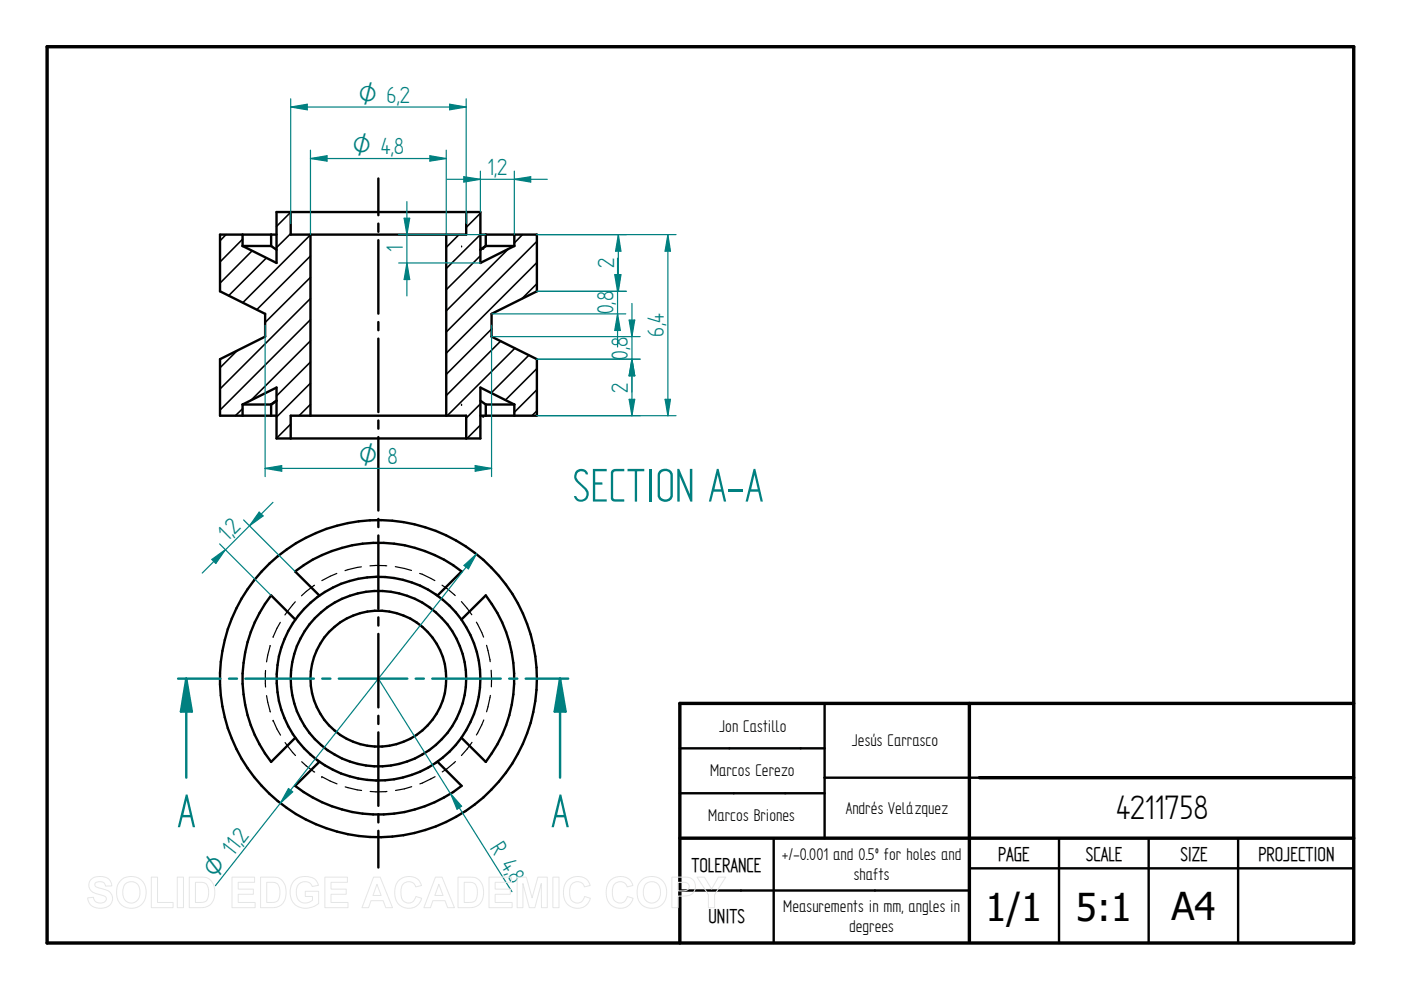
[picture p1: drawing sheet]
<svg xmlns="http://www.w3.org/2000/svg" width="297mm" height="210mm" viewBox="0 0 297 210" stroke-linecap="round" stroke-linejoin="round" font-family="sans-serif">
<path d="M10 9.9h277v190h-277zM205.5 149.1v50.5M287 149.1h-142.9v50.8M144.1 177.7h142.9M207.6 164.9h79.4" fill="none" stroke="#000" stroke-width=".72"/>
<g fill="none" stroke="#000" stroke-width=".51">
<path d="M62.6 131.4l-5.1-5.2a28.7 28.7 0 0 0 0 35.3l5.1-5.1M92.7 126.3l5.2-5.1a28.7 28.7 0 0 0-35.3 0l5.1 5.1M97.8 131.4l5.2-5.2a28.8 28.8 0 0 1 0 35.3l-5.2-5.1M97.8 131.4a21.5 21.5 0 0 1 0 25M97.8 131.4a21.6 21.6 0 0 0-32-3.6 21.6 21.6 0 0 0 0 32.2 21.6 21.6 0 0 0 32-3.6M144.1 158.7h30.7M174.8 149.1v28.6M92.7 161.5l5.2 5.1a28.7 28.7 0 0 1-35.3 0l5.1-5.1M144.1 168.2h30.7M164 177.7v22.2M207.6 164.9h-32.8M224.5 177.7v22.2"/>
<path d="M243.5 177.7v22.2M262.5 177.7v22.2M144.1 188.8h61.4M205.5 184.1h81.5"/>
<circle cx="80.2" cy="143.9" r="14.4"/>
<circle cx="80.2" cy="143.9" r="33.6"/>
<circle cx="80.2" cy="143.9" r="18.6"/>
</g>
<g fill="none" stroke="#000" stroke-width=".25">
<path d="M78.4 120h3.6M57.3 136.9l-.8 3.4M59.4 132l-1.5 3.1M62.6 127.6l-2.2 2.8M66.7 124.1l-2.8 2.2M71.4 121.6l-3.2 1.5M76.6 120.2l-3.5 .8M83.8 120.1l3.4 .8M89 121.6l3.2 1.5M93.7 124.1l2.8 2.2M97.8 127.6l2.2 2.7M101 131.9l1.5 3.2"/>
<path d="M103.2 136.8l.7 3.5M56.3 142.2v3.5M56.5 147.5l.8 3.5M57.9 152.7l1.6 3.2M57.9 152.7h.1M60.4 157.4l2.3 2.8M100.1 157.4l-2.3 2.8M102.6 152.7l-1.6 3.1M104 147.4l-.8 3.5M104.1 142.1l.1 3.5M64 161.5l2.7 2.2M68.2 164.7l3.3 1.5"/>
<path d="M68.2 164.7h.1M73.2 166.8l3.5 .8M78.5 167.8h3.5M87.3 166.8l-3.4 .8M92.2 164.7l-3.2 1.5M96.6 161.5l-2.8 2.2"/>
</g>
<path d="M46.7 143.9h-7.2v21M48.6 143.9h1.6M52 143.9h14.5M68.3 143.9h1.8M71.8 143.9h14.6M88.1 143.9h1.8M91.6 143.9h14.6M107.9 143.9h1.8M111.5 143.9h7.2" fill="none" stroke="#008080" stroke-width=".51"/>
<path d="M39.5 143.9l1.2 7h-2.3z" fill="#008080"/>
<path d="M39.5 143.9l1.2 7h-2.3zM118.7 143.9v21" fill="none" stroke="#008080" stroke-width=".51"/>
<path d="M118.7 143.9l1.2 7h-2.3z" fill="#008080"/>
<path d="M37.8 143.9h1.7M118.7 143.9l1.2 7h-2.3zM118.7 143.9h1.8" fill="none" stroke="#008080" stroke-width=".51"/>
<g fill="none" stroke="#000" stroke-width=".34">
<path d="M47.9 49.7l-1.3 1.4M51.4 50.7l-4.8 4.8M53.5 53.2l-6.9 6.8M56.5 54.7l-8 8M61.6 49.5l-3 3M61.6 45l-3 3M65.8 58.8l-9.6 9.6M65.8 54.3l-11.4 11.4M65.8 49.8l-14.3 14.4M97.3 49.7l-2.7 2.8M101.9 45.2l-3.1 3M101.9 49.7l-7.3 7.2"/>
<path d="M101.9 54.2l-7.3 7.2M107.7 52.8l-13.1 13.1M110.8 49.7l-1.8 1.8M113.8 51.2l-19.2 19.2M113.8 55.7l-19.2 19.2M50.3 74.3l-3.7 3.7M65.8 63.3l-19.2 19.2M65.8 67.8l-19.2 19.2M65.8 72.3l-12.6 12.6M65.8 76.8l-7.2 7.1M104.2 69.8l-9.6 9.6M106.2 72.3l-11.6 11.6"/>
<path d="M109.2 73.8l-14.4 14.3M112.1 75.3l-8 8M113.8 60.2l-3.1 3.1M113.8 78.1l-6.7 6.7M51.4 86.7l-1.5 1.4M61.6 89.9l-3 3M65.8 85.7l-2.4 2.4M65.8 81.2l-7.2 7.2M101.9 85.6l-3.1 3M101.9 90.1l-2.9 2.9M113.8 87.1l-1 1M113.8 82.6l-4.8 4.8"/>
</g>
<g fill="none" stroke="#000" stroke-width=".51">
<path d="M51.4 52.2l7.2 3.6v-10.8h43.3v10.8l7.1-3.6M51.4 49.7v2.5M57.5 49.7v2.5h-6.1M58.6 49.7h-12v12.1l9.6 4.7v4.9l-9.6 4.8v11.9h12M61.6 45v4.7h37.2v-4.7M65.8 49.7v38.4M94.6 49.7v38.4M101.9 49.7h11.9v12.1l-9.6 4.7v4.9l9.6 4.8v11.9h-10.8v-2.3h6M103 49.7v2.5M103 52.2l-1.1 .8M103 52.2h6M109 49.7v2.5"/>
<path d="M51.4 85.8v2.3M51.4 85.8h6.1M57.5 85.8v2.3M58.6 85l-1.1 .8M98.8 93v-4.9h-37.2v4.9M109 85.8l-7.1-3.6v10.8h-43.3v-10.8l-7.2 3.6M109 85.8v2.3"/>
</g>
<path d="M97.9 52.2h.1M101.9 53h.1M58.6 85h.1M97.8 85.7h.1" fill="none" stroke="#000" stroke-width=".25"/>
<path d="M98.4 119.9l2.6-2.4-1.7 3.1zM101 117.5l-55.3 70.3" fill="none" stroke="#008080" stroke-width=".25"/>
<path d="M98.4 119.9l2.6-2.4-1.7 3.1z" fill="#008080"/>
<path d="M61.2 167.2l.9 .7-2.7 2.4z" fill="none" stroke="#008080" stroke-width=".25"/>
<path d="M61.2 167.2l.9 .7-2.7 2.4z" fill="#008080"/>
<path d="M80.2 143.9l28.3 45.2M95.5 168.3l2.4 2.6-1 .7z" fill="none" stroke="#008080" stroke-width=".25"/>
<path d="M95.5 168.3l2.4 2.6-1 .7z" fill="#008080"/>
<path d="M44.9 118.6l2.9-2.1-2 3zM46.6 115.3l10.9 10.9M51.6 110.2l11 11" fill="none" stroke="#008080" stroke-width=".25"/>
<path d="M44.9 118.6l2.9-2.1-2 3z" fill="#008080"/>
<path d="M54.9 108.6l.9 .8-2.9 2.1z" fill="none" stroke="#008080" stroke-width=".25"/>
<path d="M54.9 108.6l.9 .8-2.9 2.1z" fill="#008080"/>
<path d="M98.3 37.5l3.6 .5-3.6 .6zM101.9 36.3v8.7M109 36.3v13.4M57.9 106.5l-15 15" fill="none" stroke="#008080" stroke-width=".25"/>
<path d="M98.3 37.5l3.6 .5-3.6 .6z" fill="#008080"/>
<path d="M109 38l3.5-.5v1.1z" fill="none" stroke="#008080" stroke-width=".25"/>
<path d="M109 38l3.5-.5v1.1z" fill="#008080"/>
<path d="M94.8 38h21.2M84.5 49.7h18.5M84.5 55.8h17.4M86.3 55.8l.6 3.5h-1.2z" fill="none" stroke="#008080" stroke-width=".25"/>
<path d="M86.3 55.8l.6 3.5h-1.2z" fill="#008080"/>
<path d="M85.7 46.3h1.2l-.6 3.4z" fill="none" stroke="#008080" stroke-width=".25"/>
<path d="M85.7 46.3h1.2l-.6 3.4z" fill="#008080"/>
<path d="M86.3 42.8v19.9M113.8 49.7h19M131.1 49.7l.6 3.6h-1.2zM113.8 61.8h19" fill="none" stroke="#008080" stroke-width=".25"/>
<path d="M131.1 49.7l.6 3.6h-1.2z" fill="#008080"/>
<path d="M130.5 58.3h1.2l-.6 3.5z" fill="none" stroke="#008080" stroke-width=".25"/>
<path d="M130.5 58.3h1.2l-.6 3.5z" fill="#008080"/>
<path d="M130.3 58.3h1.2l-.6 3.5zM131.1 49.7v12.1M104.2 66.5h28.5M113.8 61.8h18.9" fill="none" stroke="#008080" stroke-width=".25"/>
<path d="M130.3 58.3h1.2l-.6 3.5z" fill="#008080"/>
<path d="M130.9 66.5l.6 3.6h-1.2z" fill="none" stroke="#008080" stroke-width=".25"/>
<path d="M130.9 66.5l.6 3.6h-1.2z" fill="#008080"/>
<path d="M130.9 54.7v18.9M104.2 71.4h31.5M113.8 76.2h21.9M133.4 67.9h1.2l-.6 3.5z" fill="none" stroke="#008080" stroke-width=".25"/>
<path d="M133.4 67.9h1.2l-.6 3.5z" fill="#008080"/>
<path d="M134 76.2l.6 3.5h-1.2z" fill="none" stroke="#008080" stroke-width=".25"/>
<path d="M134 76.2l.6 3.5h-1.2z" fill="#008080"/>
<path d="M113.8 76.2h21.9M134 64.3v18.8M134 76.2l.6 3.5h-1.2zM113.8 88.1h21.9" fill="none" stroke="#008080" stroke-width=".25"/>
<path d="M134 76.2l.6 3.5h-1.2z" fill="#008080"/>
<path d="M133.4 84.7h1.2l-.6 3.4z" fill="none" stroke="#008080" stroke-width=".25"/>
<path d="M133.4 84.7h1.2l-.6 3.4z" fill="#008080"/>
<path d="M113.8 49.7h29.5M134 76.2v11.9M113.8 88.1h29.5M141 84.7h1.2l-.6 3.4z" fill="none" stroke="#008080" stroke-width=".25"/>
<path d="M141 84.7h1.2l-.6 3.4z" fill="#008080"/>
<path d="M141.6 49.7l.6 3.6h-1.2z" fill="none" stroke="#008080" stroke-width=".25"/>
<path d="M141.6 49.7l.6 3.6h-1.2z" fill="#008080"/>
<path d="M65.8 33.6l3.5-.6v1.2zM65.8 31.8v17.9M94.6 31.8v17.9M141.6 49.7v38.4" fill="none" stroke="#008080" stroke-width=".25"/>
<g fill="none" stroke="#000" stroke-width=".51">
<path d="M80.2 37.8v7.8M80.2 47.4v1.7M80.2 50.9v15.6M80.2 68.3v1.7M80.2 71.8v15.6M80.2 89.2v1.7M80.2 92.7v15.5M80.2 110v1.8M80.2 113.5v15.6M80.2 130.9v1.7M80.2 134.4v15.6M80.2 151.8v1.7"/>
<path d="M80.2 155.3v15.6M80.2 172.6v1.8M80.2 176.1v7.8"/>
</g>
<path d="M65.8 33.6l3.5-.6v1.2z" fill="#008080"/>
<path d="M91.1 33l3.5 .6-3.5 .6z" fill="none" stroke="#008080" stroke-width=".25"/>
<path d="M91.1 33l3.5 .6-3.5 .6z" fill="#008080"/>
<path d="M61.6 21v26.4M61.6 22.7l3.5-.6v1.2zM65.8 33.6h28.8M98.8 21v26.4" fill="none" stroke="#008080" stroke-width=".25"/>
<path d="M61.6 22.7l3.5-.6v1.2z" fill="#008080"/>
<path d="M95.3 22.1l3.5 .6-3.5 .6z" fill="none" stroke="#008080" stroke-width=".25"/>
<path d="M95.3 22.1l3.5 .6-3.5 .6z" fill="#008080"/>
<path d="M61.6 22.7h37.2M56.2 69v32M104.2 69v32M56.2 99.3l3.5-.6v1.2z" fill="none" stroke="#008080" stroke-width=".25"/>
<path d="M57.5 52.2l1.1 .8M102.2 52.7l-.3 .3M103 52.2l-.4 .2M57.9 85.5l-.4 .3M58.1 85.3l-.1 .1M58.6 85l-.4 .3M101.9 88.1h.3M101.9 85l1.1 .8M102.6 88.1h.4" fill="none" stroke="#000" stroke-width=".51"/>
<g fill="#000">
<circle cx="102.4" cy="52.5" r=".25"/>
<circle cx="102.4" cy="88.1" r=".25"/>
</g>
<path d="M56.2 99.3l3.5-.6v1.2z" fill="#008080"/>
<path d="M100.8 98.7l3.4 .6-3.4 .6z" fill="none" stroke="#008080" stroke-width=".25"/>
<path d="M100.8 98.7l3.4 .6-3.4 .6z" fill="#008080"/>
<path d="M56.2 99.3h48" fill="none" stroke="#008080" stroke-width=".25"/>
<g fill="none" stroke="#e6e6e6" stroke-width=".21">
<path d="M19.3 186.5a3.1 3.1 0 0 1 4 .2l.4 1.1-1.3 .1a1.28 1.28 0 0 0-1-1 1.28 1.28 0 0 0-1.3 .5v.4a5.6 5.6 0 0 0 2.5 .9 1.98 1.98 0 0 1 1.2 2.4 1.98 1.98 0 0 1-2.2 1.5 2.48 2.48 0 0 1-3-2.2l1.2-.2a1.44 1.44 0 0 0 1.3 1.3 1.44 1.44 0 0 0 1.5-.9 1.18 1.18 0 0 0-1.4-.9 2.36 2.36 0 0 1-2.4-2l.1-.7zM25.8 186.5a3.3 3.3 0 0 1 3.9-.1 3.3 3.3 0 0 1 1.2 3.8 3.2 3.2 0 0 1-3.8 2.3 3.2 3.2 0 0 1-2.4-3.8 3 3 0 0 1 1.1-2.2zM26.5 187.5a1.87 1.87 0 0 1 2.2-.4 1.87 1.87 0 0 1 1 2.1 1.87 1.87 0 0 1-1.8 2.3 1.87 1.87 0 0 1-1.9-2.3l.1-.8zM32.1 186h1.3v5.3h3.3v1.1h-4.6zM37.6 186h1.3v6.4h-1.3zM40.1 186h2.4a2.79 2.79 0 0 1 3 3.3 2.79 2.79 0 0 1-2.9 3.1h-2.5zM41.4 187.1a2.64 2.64 0 0 1 2.5 .5 3.3 3.3 0 0 1-.3 3.5l-.8 .2h-1.4zM49.2 186h4.8v1.1h-3.5v1.4h3.2v1.1h-3.2v1.7h3.6v1.1h-4.9zM55.2 186h2.4a2.79 2.79 0 0 1 3.1 3.3 2.79 2.79 0 0 1-3 3.1h-2.5zM56.6 187.1a2.64 2.64 0 0 1 2.4 .5 3.3 3.3 0 0 1-.3 3.5l-.8 .2h-1.3zM62.3 186.8a3.6 3.6 0 0 1 4.6-.2l.6 1.1-1.3 .3a1.8 1.8 0 0 0-2.2-1 1.8 1.8 0 0 0-1.2 2.1 2.01 2.01 0 0 0 1.1 2.2 2.01 2.01 0 0 0 2.3-.4v-.8h-1.5v-1.1h2.9v2.6a3.8 3.8 0 0 1-5.5-.3 4 4 0 0 1 .2-4.5zM68.9 186h4.8v1.1h-3.5v1.4h3.2v1.1h-3.2v1.7h3.6v1.1h-4.9z"/>
<path d="M79.2 186h1.4l2.6 6.4h-1.4l-.6-1.4h-2.5l-.6 1.4h-1.4zM79.9 187.5l.9 2.4h-1.7zM84.5 186.7a2.87 2.87 0 0 1 4.9 1l-1.3 .3a1.6 1.6 0 0 0-1.8-1 1.6 1.6 0 0 0-1.3 1.7 2.19 2.19 0 0 0 1.3 2.7 1.55 1.55 0 0 0 1.9-1.3l1.2 .4a2.93 2.93 0 0 1-3.4 2 2.93 2.93 0 0 1-2.3-3.3v-.6a3.2 3.2 0 0 1 .8-1.9zM92.3 186h1.4l2.6 6.4h-1.4l-.5-1.4h-2.6l-.5 1.4h-1.4zM93 187.5l.9 2.4h-1.7zM97.1 186h2.4a2.79 2.79 0 0 1 3 3.3 2.79 2.79 0 0 1-2.9 3.1h-2.5zM98.4 187.1a2.64 2.64 0 0 1 2.4 .5 3.3 3.3 0 0 1-.2 3.5l-.9 .2h-1.3zM103.7 186h4.8v1.1h-3.5v1.4h3.2v1.1h-3.2v1.7h3.6v1.1h-4.9zM109.6 186h2l1.2 4.4 1.2-4.4h2v6.4h-1.2v-5.1l-1.4 5.1h-1.2l-1.3-5.1v5.1h-1.3zM117.2 186h1.3v6.4h-1.3zM120.3 186.7a2.87 2.87 0 0 1 4.8 1l-1.2 .3a1.6 1.6 0 0 0-1.9-1 1.6 1.6 0 0 0-1.2 1.7 2.19 2.19 0 0 0 1.3 2.7 1.55 1.55 0 0 0 1.8-1.3l1.3 .4a2.93 2.93 0 0 1-3.5 2 2.93 2.93 0 0 1-2.2-3.3v-.6a3.2 3.2 0 0 1 .8-1.9zM129.3 186.7a2.87 2.87 0 0 1 4.9 1l-1.2 .3a1.6 1.6 0 0 0-1.9-1 1.6 1.6 0 0 0-1.3 1.7 2.19 2.19 0 0 0 1.3 2.7 1.55 1.55 0 0 0 1.9-1.3l1.2 .4a2.93 2.93 0 0 1-3.4 2 2.93 2.93 0 0 1-2.3-3.3l.1-.6a3.2 3.2 0 0 1 .7-1.9z"/>
<path d="M136.2 186.5a3.3 3.3 0 0 1 3.9-.1 3.3 3.3 0 0 1 1.1 3.8 3.2 3.2 0 0 1-3.7 2.3 3.2 3.2 0 0 1-2.4-3.8 3 3 0 0 1 1.1-2.2zM136.9 187.5a1.87 1.87 0 0 1 2.2-.4 1.87 1.87 0 0 1 .9 2.1 1.87 1.87 0 0 1-1.8 2.3 1.87 1.87 0 0 1-1.8-2.3l.1-.8zM142.4 186h2.1a2.5 2.5 0 0 1 2.7 1 2.08 2.08 0 0 1-.1 2.2 2.08 2.08 0 0 1-2.1 .8h-1.2v2.4h-1.4zM143.8 187.1h.6a1.28 1.28 0 0 1 1.7 .9 1.22 1.22 0 0 1-1.6 .9h-.7zM147.8 186h1.5l1.6 2.5 1.4-2.5h1.6l-2.4 3.7v2.7h-1.3v-2.7z"/>
</g>
<g font-size="11.3" fill="#008080">
<text x="121.4" y="106.3">SECTION A-A</text>
<text x="37.6" y="175.4">A</text>
<text x="116.8" y="175.4">A</text>
</g>
<g font-size="8.1">
<text x="236.6" y="173.7">4211758</text>
<text x="208.9" y="195.3">1/1</text>
<text x="228.1" y="195.3">5:1</text>
<text x="248.4" y="195.1">A4</text>
</g>
<g font-size="5.6" fill="#008080">
<text x="103.3" y="37.2">1,2</text>
<text x="85.4" y="53.5" transform="rotate(-90 85.4 53.5)">1</text>
<text x="130.2" y="56.8" transform="rotate(-90 130.2 56.8)">2</text>
<text x="130" y="66.6" transform="rotate(-90 130 66.6)">0,8</text>
<text x="140.7" y="71.4" transform="rotate(-90 140.7 71.4)">6,4</text>
<text x="133.1" y="76.2" transform="rotate(-90 133.1 76.2)">0,8</text>
<text x="133.1" y="83.2" transform="rotate(-90 133.1 83.2)">2</text>
<text x="82.1" y="98.4">8</text>
<text x="49.7" y="113.4" transform="rotate(-45 49.7 113.4)">2</text>
<text x="48.3" y="114.9" transform="rotate(-45 48.3 114.9)">1,</text>
<text x="51.6" y="178.9" transform="rotate(-52 51.6 178.9)">2</text>
<text x="103.8" y="179.8" transform="rotate(58 103.8 179.8)">R 4,</text>
<text x="107.5" y="185.7" transform="rotate(58 107.5 185.7)">8</text>
</g>
<g font-size="5.4" fill="#008080">
<text x="76" y="21.8">O 6,2</text>
<text x="74.8" y="32.7">O 4,8</text>
<text x="76.1" y="98.4">O</text>
<text x="45.7" y="186.3" transform="rotate(-52 45.7 186.3)">O 11,</text>
</g>
<g font-size="4.8">
<text x="146.6" y="184.8">TOLERANCE</text>
<text x="211.6" y="182.5">PAGE</text>
<text x="230.2" y="182.5">SCALE</text>
<text x="250.3" y="182.5">SIZE</text>
<text x="266.8" y="182.5">PROJECTION</text>
<text x="150.2" y="195.8">UNITS</text>
</g>
<g font-size="4.1">
<text x="152.5" y="155.1">Jon Castillo</text>
<text x="180.6" y="158.2">Jesús Carrasco</text>
<text x="150.5" y="164.5">Marcos Cerezo</text>
<text x="179.3" y="172.6">Andrés Velázquez</text>
<text x="150.2" y="174.1">Marcos Briones</text>
<text x="165.8" y="182.4">+/-0.001 and 0.5º for holes and</text>
<text x="181" y="186.6">shafts</text>
<text x="166.1" y="193.5">Measurements in mm, angles in</text>
<text x="180" y="197.6">degrees</text>
</g>
</svg>
